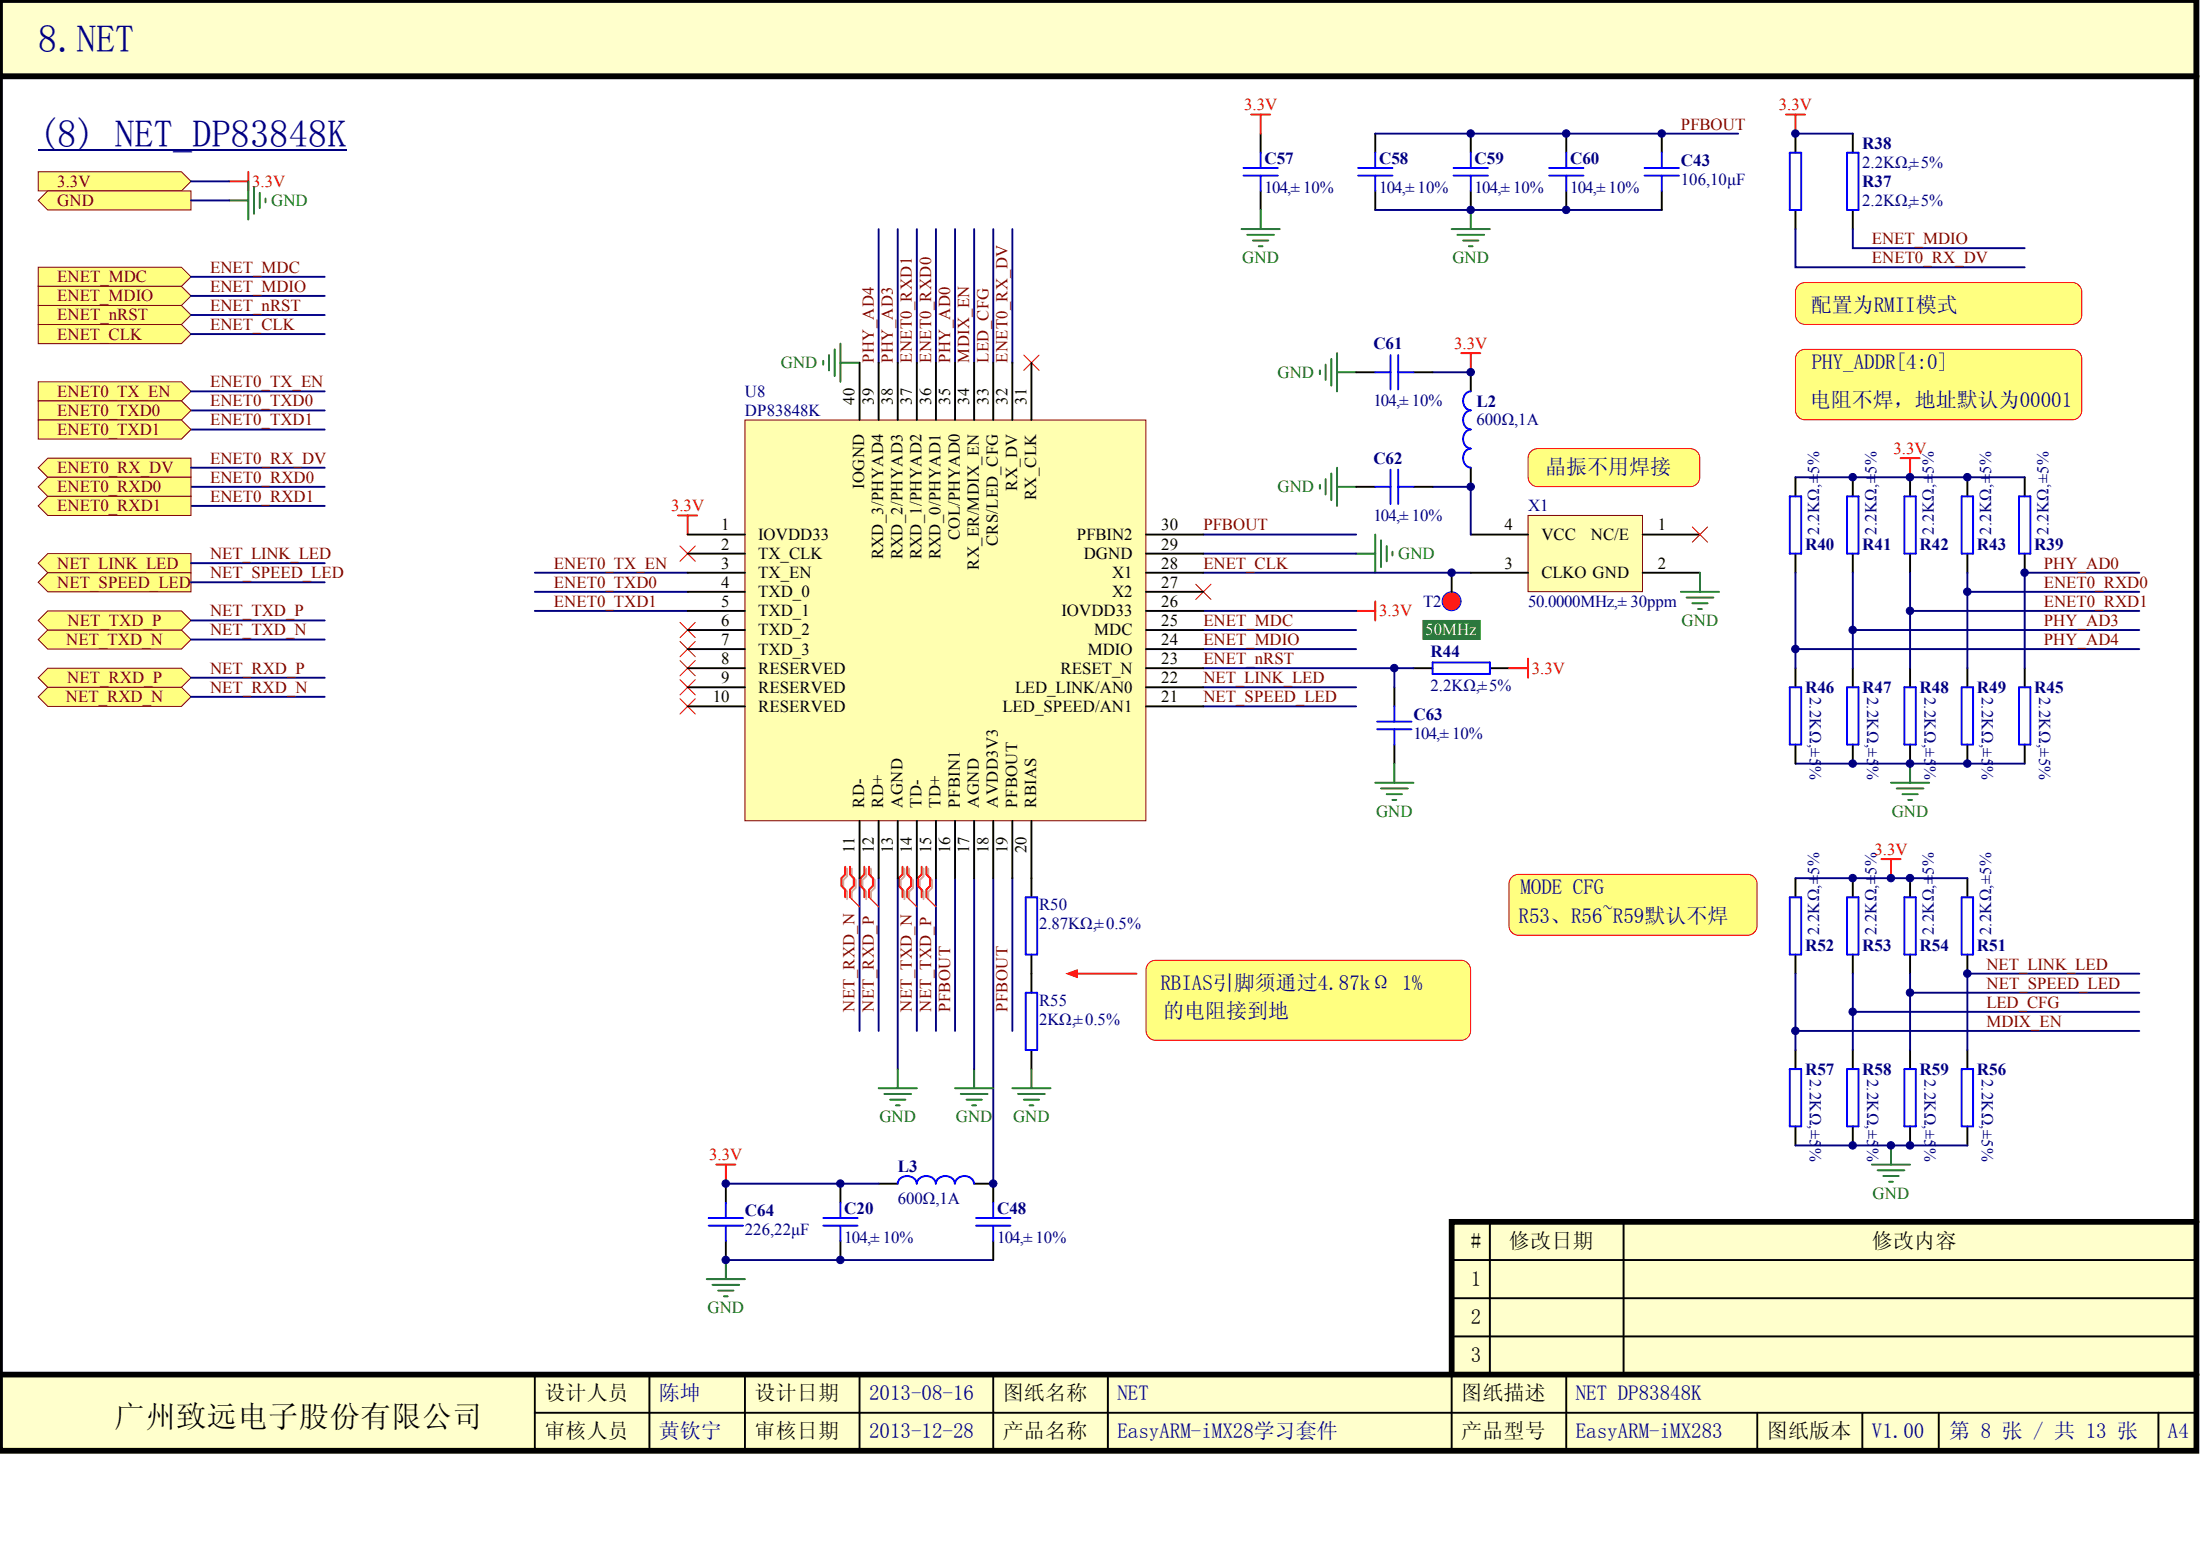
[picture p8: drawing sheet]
<svg xmlns="http://www.w3.org/2000/svg" width="840mm" height="594mm" viewBox="0 0 840 594" stroke-linecap="round" stroke-linejoin="round" font-family="sans-serif">
<path d="M0 0h838.2v553.5h-838.2z" fill="#fff" stroke="#fff" stroke-width=".38"/>
<path d="M554 466.2h284.2v58.2h-284.2z" fill="#ffc" stroke="#000" stroke-width=".73"/>
<path d="M0 0h838.2v29.1h-838.2z" fill="#ffc" stroke="#a0a0a0" stroke-width="2.2"/>
<path d="M0 29.1h838.3" fill="none" stroke="#000" stroke-width="2.2"/>
<path d="M0 524.5h838.2v29h-838.2z" fill="#ffc" stroke="#000" stroke-width=".73"/>
<g fill="none" stroke="#000" stroke-width=".73">
<path d="M539.4 255h7.3M568.6 255h7.3M532.1 262.2v7.3M532.1 284.1v7.3M568.6 466.2v58.3M619.6 466.2v58.3M554 480.8h284.3M554 495.3h284.3M554 509.9h284.3M204.1 524.5v29.1M204.1 539h634.2M247.8 524.5v29.1"/>
<path d="M284.3 524.5v29.1M328 524.5v29.1M379.1 524.5v29.1M422.8 524.5v29.1M554 524.5v29.1M597.8 524.5v29.1M670.6 539v14.6M710.7 539v14.6M739.9 539v14.6M823.7 539v14.6"/>
</g>
<path d="M0 0h838.2v553.5h-838.2zM838.3 466.2h-284.3v58.3M0 524.5h838.3" fill="none" stroke="#000" stroke-width="2.2"/>
<path d="M681.6 43.7h7.3M685.2 43.7v7.3M575.9 255h7.3M583.2 251.3v7.3" fill="none" stroke="#f00" stroke-width=".73"/>
<path d="M546.7 252.8h21.9v4.3h-21.9zM525.6 275.3h13.1M525.6 278.3h13.1M532.1 269.5v5.8M532.1 278.3v5.8" fill="none" stroke="#00f" stroke-width=".73"/>
<path d="M524.9 298.7h14.5M532.1 291.4v7.3M527 300.8h10.2M529.2 303h5.9M531.4 305.2h1.5" fill="none" stroke="#008000" stroke-width=".73"/>
<g fill="#ffff80" stroke="#800000" stroke-width=".38">
<path d="M14.6 102h54.7l3.6 3.6-3.6 3.7h-54.7z" fill-rule="evenodd"/>
<path d="M14.6 109.3h54.7l3.6 3.6-3.6 3.6h-54.7z" fill-rule="evenodd"/>
<path d="M14.6 178.5l3.6-3.7h54.7v7.3h-54.7z" fill-rule="evenodd"/>
<path d="M14.6 145.7h54.7l3.6 3.6-3.6 3.7h-54.7z" fill-rule="evenodd"/>
<path d="M14.6 65.6h54.7l3.6 3.6-3.6 3.6h-54.7z" fill-rule="evenodd"/>
</g>
<path d="M87.5 69.2h7.3M94.8 65.6v7.2" fill="none" stroke="#f00" stroke-width=".73"/>
<path d="M72.9 69.2h14.6" fill="none" stroke="#000080" stroke-width=".73"/>
<path d="M14.6 76.5l3.6-3.7h54.7v7.3h-54.7z" fill-rule="evenodd" fill="#ffff80" stroke="#800000" stroke-width=".38"/>
<path d="M87.5 76.5h7.3M94.8 69.2v14.6M97 71.4v10.2M99.1 73.6v5.8M101.3 75.8v1.4M386.4 415.2h14.5M388.5 417.4h10.2M390.7 419.6h5.9M393.6 407.9v7.3M392.9 421.8h1.5" fill="none" stroke="#008000" stroke-width=".73"/>
<path d="M72.9 76.5h14.6M72.9 105.6h51M72.9 112.9h51M72.9 149.3h51M72.9 156.6h51M72.9 178.5h51M72.9 163.9h51M72.9 185.7h51M72.9 193h51" fill="none" stroke="#000080" stroke-width=".73"/>
<path d="M393.6 335.1v7.3M393.6 364.2v14.6M393.6 400.6v7.3" fill="none" stroke="#000" stroke-width=".73"/>
<path d="M391.5 342.4h4.3v21.8h-4.3zM391.5 378.8h4.3v21.8h-4.3z" fill="none" stroke="#00f" stroke-width=".73"/>
<path d="M438.4 367.5l1.2-.8 1.4-.3h116.6a3.6 3.6 0 0 1 3.6 3.6v23.3a3.6 3.6 0 0 1-3.6 3.6h-116.6a3.6 3.6 0 0 1-3.6-3.6v-23.3l.3-1.4z" fill="#ffff80" stroke="#f00" stroke-width=".38"/>
<g fill="#ffff80" stroke="#800000" stroke-width=".38">
<path d="M14.6 265.9l3.6-3.7h51.1l3.6 3.7-3.6 3.6h-51.1z" fill-rule="evenodd"/>
<path d="M14.6 258.6l3.6-3.6h51.1l3.6 3.6-3.6 3.6h-51.1z" fill-rule="evenodd"/>
<path d="M14.6 244l3.6-3.6h51.1l3.6 3.6-3.6 3.7h-51.1z" fill-rule="evenodd"/>
<path d="M14.6 236.7l3.6-3.6h51.1l3.6 3.6-3.6 3.7h-51.1z" fill-rule="evenodd"/>
</g>
<path d="M72.9 236.7h51M72.9 244h51M72.9 258.6h51M72.9 265.9h51" fill="none" stroke="#000080" stroke-width=".73"/>
<g fill="#ffff80" stroke="#800000" stroke-width=".38">
<path d="M14.6 214.9l3.6-3.7h54.7v7.3h-54.7z" fill-rule="evenodd"/>
<path d="M14.6 222.2l3.6-3.7h54.7v7.3h-54.7z" fill-rule="evenodd"/>
</g>
<path d="M524.9 51h138.5M685.2 51h21.9M524.9 80.1h109.3M707.1 87.4v7.3h65.6M72.9 214.9h51M72.9 222.2h51" fill="none" stroke="#000080" stroke-width=".73"/>
<path d="M481.1 51v7.3M524.9 51v7.3M561.3 51v7.3M597.8 51v7.3M707.1 51v7.3M481.1 72.8v7.3M524.9 72.8v7.3M561.3 72.8v7.3M597.8 72.8v7.3M707.1 80.1v7.3" fill="none" stroke="#000" stroke-width=".73"/>
<g fill="none" stroke="#00f" stroke-width=".73">
<path d="M481.1 58.3v5.8M524.9 58.3v5.8M561.3 58.3v5.8M597.8 58.3v5.8M704.9 58.3h4.4v21.8h-4.4zM474.6 67h13.1M474.6 64.1h13.1M481.1 67v5.8M518.3 67h13.1M518.3 64.1h13.1M524.9 67v5.8M554.7 67h13.2"/>
<path d="M554.7 64.1h13.2M561.3 67v5.8M591.2 67h13.1M591.2 64.1h13.1M597.8 67v5.8"/>
</g>
<path d="M477.5 43.7h7.3M481.1 43.7v7.3" fill="none" stroke="#f00" stroke-width=".73"/>
<path d="M473.8 87.4h14.6M476 89.6h10.2M478.2 91.8h5.8M480.4 94h1.4M481.1 80.1v7.3M554 87.4h14.6M556.2 89.6h10.2M558.4 91.8h5.8M560.6 94h1.4M561.3 80.1v7.3" fill="none" stroke="#008000" stroke-width=".73"/>
<path d="M14.6 56.9h117.7v.8h-117.7z" fill="#000080"/>
<g fill="none" stroke="#000080" stroke-width=".73">
<path d="M335.3 87.4v51M342.6 87.4v51M349.9 87.4v51M357.2 87.4v51M364.5 87.4v51M371.8 87.4v51M379.1 87.4v51M386.4 87.4v51M685.2 182.1h87.5M204.1 218.5h58.3M459.2 204h58.4M459.2 211.2h58.4"/>
<path d="M729 218.5v36.5M750.8 218.5v36.5M816.4 218.5h-43.7v36.5M204.1 225.8h58.3M204.1 233.1h58.3M459.2 233.1h58.4M729 233.1h87.4M750.8 225.8h65.6M459.2 240.4h58.4M459.2 247.7h58.4M532.1 255h7.3M459.2 262.2h58.4"/>
<path d="M459.2 269.5h58.4M685.2 291.4h87.5M328 335.1v58.3M335.3 335.1v58.3M342.6 335.1v72.8M349.9 335.1v58.3M357.2 335.1v58.3M364.5 335.1v58.3M371.8 335.1v72.8M379.1 335.1v116.5M386.4 335.1v58.3M685.2 335.1h65.6"/>
<path d="M685.2 371.5v29.1M707.1 371.5v29.1M729 371.5v29.1M729 378.8h87.4M816.4 371.5h-65.6v29.1M685.2 393.4h131.2M707.1 386.1h109.3M685.2 437.1h65.6"/>
</g>
<path d="M259.5 252l5.8 5.9M259.5 259.3l5.8 5.8M265.3 252l-5.8 5.9M265.3 259.3l-5.8 5.8M259.5 266.6l5.8 5.8M265.3 266.6l-5.8 5.8M324.4 342.4l3.6 3.6M331.7 342.4l3.6 3.6M346.3 342.4l3.6 3.6M353.5 342.4l3.7 3.6" fill="none" stroke="#f00" stroke-width=".38"/>
<g fill="none" stroke="#f00" stroke-width=".73">
<path d="M725.3 174.8h7.3M729 174.8v7.3M258.8 196.7h7.3M262.4 196.7v7.3M517.6 233.1h7.3M524.9 229.5v7.2M322.6 330.7v2.9l-1.5 1.5v2.9l1.5 1.5v2.9M324.4 330.7v2.9l1.4 1.5v2.9l-1.4 1.5v2.9M329.9 330.7v2.9l-1.5 1.5v2.9l1.5 1.5v2.9M331.7 330.7v2.9l1.4 1.5v2.9l-1.4 1.5v2.9M344.4 330.7v2.9l-1.4 1.5v2.9l1.4 1.5v2.9M346.3 330.7v2.9l1.4 1.5v2.9l-1.4 1.5v2.9"/>
<path d="M351.7 330.7v2.9l-1.4 1.5v2.9l1.4 1.5v2.9M353.5 330.7v2.9l1.5 1.5v2.9l-1.5 1.5v2.9M718 327.8h7.3M721.7 327.8v7.3"/>
</g>
<g fill="none" stroke="#008000" stroke-width=".73">
<path d="M314.2 137.7v1.4M316.4 135.5v5.8M318.6 133.3v10.2M320.7 131.1v14.6M320.7 138.4h7.3M517.6 211.2h7.3M524.9 204v14.5M527 206.1v10.2M529.2 208.3v5.9M531.4 210.5v1.5M721.7 298.7h14.6M729 291.4v7.3"/>
<path d="M723.9 300.8h10.2M726.1 303h5.8M728.2 305.2h1.5M335.3 415.2h14.6M337.5 417.4h10.2M339.7 419.6h5.8M342.6 407.9v7.3M364.5 415.2h14.6M366.7 417.4h10.2M368.9 419.6h5.8M371.8 407.9v7.3M341.9 421.8h1.4"/>
<path d="M371 421.8h1.5M721.7 437.1v7.2M714.4 444.3h14.6M716.6 446.5h10.2M718.8 448.7h5.8M720.9 450.9h1.5"/>
</g>
<path d="M323.3 331.4v3l-1.5 1.4v2.9l1.5 1.5v2.9M325.1 331.4v3l1.5 1.4v2.9l-1.5 1.5v2.9M330.6 331.4v3l-1.5 1.4v2.9l1.5 1.5v2.9M332.4 331.4v3l1.5 1.4v2.9l-1.5 1.5v2.9M345.2 331.4v3l-1.5 1.4v2.9l1.5 1.5v2.9M347 331.4v3l1.4 1.4v2.9l-1.4 1.5v2.9M352.5 331.4v3l-1.5 1.4v2.9l1.5 1.5v2.9M354.3 331.4v3l1.4 1.4v2.9l-1.4 1.5v2.9" fill="none" stroke="#d0a3a3" stroke-width=".73"/>
<path d="M325.1 343.1l2.9 2.9M332.4 343.1l2.9 2.9M347 343.1l2.9 2.9M354.3 343.1l2.9 2.9" fill="none" stroke="#d0a3a3" stroke-width=".38"/>
<g fill="none" stroke="#000" stroke-width=".73">
<path d="M685.2 182.1v7.3M707.1 182.1v7.3M729 182.1v7.3M750.8 182.1v7.3M772.7 182.1v7.3M685.2 211.2v7.3M707.1 211.2v7.3M729 211.2v7.3M750.8 211.2v7.3M772.7 211.2v7.3M685.2 255v7.2M707.1 255v7.2"/>
<path d="M729 255v7.2M750.8 255v7.2M772.7 255v7.2M685.2 284.1v7.3M707.1 284.1v7.3M729 284.1v7.3M750.8 284.1v7.3M772.7 284.1v7.3M685.2 335.1v7.3M707.1 335.1v7.3M729 335.1v7.3M750.8 335.1v7.3"/>
<path d="M685.2 364.2v7.3M707.1 364.2v7.3M729 364.2v7.3M750.8 364.2v7.3M685.2 400.6v7.3M707.1 400.6v7.3M729 400.6v7.3M750.8 400.6v7.3M685.2 429.8v7.3M707.1 429.8v7.3M729 429.8v7.3M750.8 429.8v7.3"/>
</g>
<g fill="none" stroke="#00f" stroke-width=".73">
<path d="M683 189.4h4.4v21.8h-4.4zM704.9 189.4h4.4v21.8h-4.4zM726.8 189.4h4.4v21.8h-4.4zM748.6 189.4h4.4v21.8h-4.4zM770.5 189.4h4.4v21.8h-4.4zM683 262.2h4.4v21.9h-4.4zM704.9 262.2h4.4v21.9h-4.4zM726.8 262.2h4.4v21.9h-4.4zM748.6 262.2h4.4v21.9h-4.4zM770.5 262.2h4.4v21.9h-4.4zM683 342.4h4.4v21.8h-4.4zM704.9 342.4h4.4v21.8h-4.4z"/>
<path d="M726.8 342.4h4.4v21.8h-4.4zM748.6 342.4h4.4v21.8h-4.4zM683 407.9h4.4v21.9h-4.4zM704.9 407.9h4.4v21.9h-4.4zM726.8 407.9h4.4v21.9h-4.4zM748.6 407.9h4.4v21.9h-4.4z"/>
</g>
<g fill="#ffff80" stroke="#f00" stroke-width=".38">
<path d="M686.3 134.4l1.2-.8 1.4-.3h102a3.6 3.6 0 0 1 3.6 3.6v19.6a3.6 3.6 0 0 1-3.6 3.7h-102a3.6 3.6 0 0 1-3.7-3.7v-19.6l.3-1.4z"/>
<path d="M577 334.7l1.1-.8 1.4-.3h87.4a3.6 3.6 0 0 1 3.7 3.7v15.9a3.6 3.6 0 0 1-3.7 3.7h-87.4a3.6 3.6 0 0 1-3.6-3.7v-15.9l.3-1.5z"/>
</g>
<path d="M685.2 87.4v14.6h87.5M459.2 218.5h102.1" fill="none" stroke="#000080" stroke-width=".73"/>
<path d="M685.2 51v7.3M685.2 80.1v7.3" fill="none" stroke="#000" stroke-width=".73"/>
<path d="M683 58.3h4.4v21.8h-4.4z" fill="none" stroke="#00f" stroke-width=".73"/>
<path d="M390.7 135.5l5.9 5.8M396.6 135.5l-5.9 5.8M259.5 208.3l5.8 5.9M265.3 208.3l-5.8 5.9M259.5 237.5l5.8 5.8M265.3 237.5l-5.8 5.8M456.3 222.9l5.9 5.8M462.2 222.9l-5.9 5.8M259.5 244.8l5.8 5.8M265.3 244.8l-5.8 5.8" fill="none" stroke="#f00" stroke-width=".38"/>
<path d="M14.6 116.5h54.7l3.6 3.7-3.6 3.6h-54.7z" fill-rule="evenodd" fill="#ffff80" stroke="#800000" stroke-width=".38"/>
<path d="M72.9 120.2h51" fill="none" stroke="#000080" stroke-width=".73"/>
<path d="M14.6 123.8h54.7l3.6 3.7-3.6 3.6h-54.7z" fill-rule="evenodd" fill="#ffff80" stroke="#800000" stroke-width=".38"/>
<path d="M72.9 127.5h51M277 451.6h58.3M277 480.8h102.1" fill="none" stroke="#000080" stroke-width=".73"/>
<path d="M273.4 444.3h7.3M277 444.3v7.3" fill="none" stroke="#f00" stroke-width=".73"/>
<path d="M269.7 488.1h14.6M271.9 490.2h10.2M274.1 492.4h5.8M276.3 494.6h1.4M277 480.8v7.3" fill="none" stroke="#008000" stroke-width=".73"/>
<path d="M277 451.6v7.3M335.3 451.6h7.3M371.8 451.6h7.3M277 473.5v7.3" fill="none" stroke="#000" stroke-width=".73"/>
<path d="M277 458.9v5.8M357.1 451.6a3.7 3.7 0 0 0-3.6-2.9 3.7 3.7 0 0 0-3.6 2.9 3.7 3.7 0 0 0-3.6-2.9 3.7 3.7 0 0 0-3.7 2.9M364.4 451.6a3.7 3.7 0 0 0-3.6-2.9 3.7 3.7 0 0 0-3.6 2.9M371.7 451.6a3.7 3.7 0 0 0-3.6-2.9 3.7 3.7 0 0 0-3.6 2.9M270.4 467.7h13.2M270.4 464.7h13.2M277 467.7v5.8" fill="none" stroke="#00f" stroke-width=".73"/>
<path d="M583.2 196.7h43.6v29h-43.6z" fill="#ffffb0" stroke="#800000" stroke-width=".38"/>
<path d="M561.3 142v7.3M561.3 178.5v7.2M561.3 204h21.9M561.3 218.5h21.9M626.9 204h21.9M626.9 218.5h21.9" fill="none" stroke="#000" stroke-width=".73"/>
<g fill="none" stroke="#008000" stroke-width=".73">
<path d="M505.9 139.1v5.9M508.1 136.9v10.2M510.3 134.8v14.5M503.7 141.3v1.5M510.3 142h7.3M510.3 178.5v14.5M503.7 185v1.5M505.9 182.8v5.9M508.1 180.6v10.2M510.3 185.7h7.3M648.8 218.5v7.3M641.5 225.8h14.6"/>
<path d="M643.7 228h10.2M645.9 230.2h5.8M648.1 232.4h1.4"/>
</g>
<path d="M645.9 201l5.8 5.9M651.7 201l-5.8 5.9" fill="none" stroke="#f00" stroke-width=".38"/>
<path d="M557.7 134.8h7.2M561.3 134.8v7.2" fill="none" stroke="#f00" stroke-width=".73"/>
<path d="M561.3 149.3a3.7 3.7 0 0 0-2.9 3.6 3.7 3.7 0 0 0 2.9 3.6 3.7 3.7 0 0 0-2.9 3.7 3.7 3.7 0 0 0 2.9 3.6M561.3 163.9a3.7 3.7 0 0 0-2.9 3.6 3.7 3.7 0 0 0 2.9 3.6M561.3 171.2a3.7 3.7 0 0 0-2.9 3.6 3.7 3.7 0 0 0 2.9 3.6" fill="none" stroke="#00f" stroke-width=".73"/>
<path d="M546.7 142h14.6M546.7 185.7h14.6v18.3" fill="none" stroke="#000080" stroke-width=".73"/>
<path d="M686.3 108.9l1.2-.8 1.4-.3h102a3.6 3.6 0 0 1 3.6 3.6v8.7a3.6 3.6 0 0 1-3.6 3.7h-102a3.6 3.6 0 0 1-3.7-3.7v-8.7l.3-1.4z" fill="#ffff80" stroke="#f00" stroke-width=".38"/>
<g fill="#ffff80" stroke="#800000" stroke-width=".38">
<path d="M14.6 153h54.7l3.6 3.6-3.6 3.7h-54.7z" fill-rule="evenodd"/>
<path d="M14.6 160.3h54.7l3.6 3.6-3.6 3.6h-54.7z" fill-rule="evenodd"/>
<path d="M14.6 185.7l3.6-3.6h54.7v7.3h-54.7z" fill-rule="evenodd"/>
<path d="M14.6 193l3.6-3.6h54.7v7.3h-54.7z" fill-rule="evenodd"/>
</g>
<path d="M685.2 218.5v36.5M707.1 218.5v36.5M459.2 255h72.9v7.2M685.2 247.7h131.2M707.1 240.4h109.3" fill="none" stroke="#000080" stroke-width=".73"/>
<path d="M517.6 142h7.3M539.4 142h7.3M517.6 185.7h7.3M539.4 185.7h7.3M320.7 451.6v7.3M379.1 451.6v7.3M320.7 473.5v7.3M379.1 473.5v7.3" fill="none" stroke="#000" stroke-width=".73"/>
<g fill="none" stroke="#00f" stroke-width=".73">
<path d="M530.7 135.5v13.1M533.6 135.5v13.1M524.9 142h5.8M533.6 142h5.8M530.7 179.2v13.1M533.6 179.2v13.1M524.9 185.7h5.8M533.6 185.7h5.8M320.7 458.9v5.8M379.1 458.9v5.8M314.2 467.7h13.1M314.2 464.7h13.1"/>
<path d="M320.7 467.7v5.8M372.5 467.7h13.1M372.5 464.7h13.1M379.1 467.7v5.8"/>
</g>
<path d="M284.3 160.3h153v152.9h-153z" fill="#ffffb0" stroke="#800000" stroke-width=".38"/>
<g fill="none" stroke="#000" stroke-width=".73">
<path d="M634.2 51v7.3M634.2 72.8v7.3M328 138.4v21.9M335.3 138.4v21.9M342.6 138.4v21.9M349.9 138.4v21.9M357.2 138.4v21.9M364.5 138.4v21.9M371.8 138.4v21.9M379.1 138.4v21.9M386.4 138.4v21.9M393.6 138.4v21.9"/>
<path d="M262.4 204h21.9M262.4 211.2h21.9M262.4 218.5h21.9M437.4 204h21.8M437.4 211.2h21.8M437.4 218.5h21.8M262.4 225.8h21.9M262.4 233.1h21.9M437.4 225.8h21.8M437.4 233.1h21.8M262.4 240.4h21.9M262.4 247.7h21.9"/>
<path d="M262.4 255h21.9M437.4 240.4h21.8M437.4 247.7h21.8M437.4 255h21.8M262.4 262.2h21.9M262.4 269.5h21.9M437.4 262.2h21.8M437.4 269.5h21.8M328 313.2v21.9M335.3 313.2v21.9M342.6 313.2v21.9M349.9 313.2v21.9"/>
<path d="M357.2 313.2v21.9M364.5 313.2v21.9M371.8 313.2v21.9M379.1 313.2v21.9M386.4 313.2v21.9M393.6 313.2v21.9"/>
</g>
<path d="M408.2 371.5h25.5" fill="none" stroke="#f00" stroke-width=".73"/>
<path d="M407.1 371.5l4-1.5v3z" fill="#f00" stroke="#f00" stroke-width=".38"/>
<path d="M634.2 58.3v5.8M627.6 67h13.2M627.6 64.1h13.2M634.2 67v5.8" fill="none" stroke="#00f" stroke-width=".73"/>
<circle cx="554" cy="229.4" r="3.6" fill="#ee0e22" stroke="#00f" stroke-width=".38"/>
<path d="M554 218.5v7.3" fill="none" stroke="#000" stroke-width=".73"/>
<path d="M543.1 236.7h21.8v7.3h-21.8z" fill="#008000" stroke="#008000" stroke-width=".38"/>
<path d="M584.2 172.2l1.2-.7 1.4-.3h58.3a3.6 3.6 0 0 1 3.6 3.6v7.2a3.6 3.6 0 0 1-3.6 3.7h-58.3a3.6 3.6 0 0 1-3.6-3.7v-7.9z" fill="#ffff80" stroke="#f00" stroke-width=".38"/>
<g fill="#000080" stroke="#000080" stroke-width=".38">
<circle cx="277" cy="480.7" r="1.42"/>
<circle cx="277" cy="451.6" r="1.42"/>
<circle cx="320.7" cy="480.7" r="1.42"/>
<circle cx="320.7" cy="451.6" r="1.42"/>
<circle cx="379" cy="451.6" r="1.42"/>
<circle cx="532.1" cy="254.9" r="1.42"/>
<circle cx="554" cy="218.5" r="1.42"/>
<circle cx="561.3" cy="185.7" r="1.42"/>
<circle cx="561.3" cy="142" r="1.42"/>
<circle cx="561.3" cy="80.1" r="1.42"/>
<circle cx="561.3" cy="50.9" r="1.42"/>
<circle cx="597.7" cy="80.1" r="1.42"/>
<circle cx="597.7" cy="50.9" r="1.42"/>
<circle cx="634.2" cy="50.9" r="1.42"/>
<circle cx="685.2" cy="393.3" r="1.42"/>
<circle cx="685.2" cy="247.6" r="1.42"/>
<circle cx="685.2" cy="50.9" r="1.42"/>
<circle cx="707.1" cy="437" r="1.42"/>
<circle cx="707.1" cy="386" r="1.42"/>
<circle cx="707.1" cy="335" r="1.42"/>
<circle cx="707.1" cy="291.3" r="1.42"/>
<circle cx="707.1" cy="240.3" r="1.42"/>
<circle cx="707.1" cy="182.1" r="1.42"/>
<circle cx="721.6" cy="437" r="1.42"/>
<circle cx="721.6" cy="335" r="1.42"/>
<circle cx="728.9" cy="437" r="1.42"/>
<circle cx="728.9" cy="378.8" r="1.42"/>
<circle cx="728.9" cy="335" r="1.42"/>
<circle cx="728.9" cy="291.3" r="1.42"/>
<circle cx="728.9" cy="233.1" r="1.42"/>
<circle cx="728.9" cy="182.1" r="1.42"/>
<circle cx="750.8" cy="371.5" r="1.42"/>
<circle cx="750.8" cy="291.3" r="1.42"/>
<circle cx="750.8" cy="225.8" r="1.42"/>
<circle cx="750.8" cy="182.1" r="1.42"/>
<circle cx="772.7" cy="218.5" r="1.42"/>
</g>
<g font-size="14.6" fill="#000080">
<text x="14.6" y="19.8">8.NET</text>
<text x="14.6" y="56.2">(8) NET_DP83848K</text>
</g>
<text font-size="11.6" x="43.7" y="544.6">广州致远电子股份有限公司</text>
<g font-size="8" fill="#000080">
<text x="691.1" y="119.1">配置为RMII模式</text>
<text x="691.4" y="140.9">PHY_ADDR[4:0]</text>
<text x="690.7" y="155.5">电阻不焊，地址默认为00001</text>
<text x="589.7" y="181">晶振不用焊接</text>
<text x="580.3" y="341.2">MODE CFG</text>
<text x="579.5" y="352.2">R53、R56~R59默认不焊</text>
<text x="442.8" y="377.7">RBIAS引脚须通过4.87kΩ 1%</text>
<text x="443.9" y="388.6">的电阻接到地</text>
<text x="251.5" y="534.3">陈坤</text>
<text x="331.7" y="534.3">2013-08-16</text>
<text x="426.4" y="534.3">NET</text>
<text x="601.4" y="534.3">NET DP83848K</text>
<text x="251.5" y="548.8">黄钦宁</text>
<text x="331.7" y="548.8">2013-12-28</text>
<text x="426.4" y="548.8">EasyARM-iMX28学习套件</text>
<text x="601.4" y="548.8">EasyARM-iMX283</text>
<text x="714.4" y="548.8">V1.00</text>
<text x="743.9" y="548.8">第 8 张 / 共 13 张</text>
<text x="827.4" y="548.8">A4</text>
</g>
<g font-size="8">
<text x="561.3" y="476">#</text>
<text x="575.9" y="476">修改日期</text>
<text x="714.4" y="476">修改内容</text>
<text x="561.3" y="490.6">1</text>
<text x="561.3" y="505.1">2</text>
<text x="561.3" y="519.7">3</text>
<text x="207.8" y="534.3">设计人员</text>
<text x="287.9" y="534.3">设计日期</text>
<text x="382.7" y="534.3">图纸名称</text>
<text x="557.7" y="534.3">图纸描述</text>
<text x="207.8" y="548.8">审核人员</text>
<text x="287.9" y="548.8">审核日期</text>
<text x="382.7" y="548.8">产品名称</text>
<text x="557.7" y="548.8">产品型号</text>
<text x="674.3" y="548.8">图纸版本</text>
</g>
<g font-size="6.5" fill="#000080">
<text x="710.7" y="56.8">R38</text>
<text x="482.6" y="62.6">C57</text>
<text x="526.3" y="62.6">C58</text>
<text x="562.8" y="62.6">C59</text>
<text x="599.2" y="62.6">C60</text>
<text x="641.5" y="63.3">C43</text>
<text x="710.7" y="71.3">R37</text>
<text x="524.1" y="133.2">C61</text>
<text x="563.5" y="155.1">L2</text>
<text x="524.1" y="177">C62</text>
<text x="688.9" y="209.7">R40</text>
<text x="710.7" y="209.7">R41</text>
<text x="732.6" y="209.7">R42</text>
<text x="754.5" y="209.7">R43</text>
<text x="776.3" y="209.7">R39</text>
<text x="546" y="250.5">R44</text>
<text x="688.9" y="264.4">R46</text>
<text x="710.7" y="264.4">R47</text>
<text x="732.6" y="264.4">R48</text>
<text x="754.5" y="264.4">R49</text>
<text x="776.3" y="264.4">R45</text>
<text x="539.4" y="274.6">C63</text>
<text x="688.9" y="362.7">R52</text>
<text x="710.7" y="362.7">R53</text>
<text x="732.6" y="362.7">R54</text>
<text x="754.5" y="362.7">R51</text>
<text x="688.9" y="410.1">R57</text>
<text x="710.7" y="410.1">R58</text>
<text x="732.6" y="410.1">R59</text>
<text x="754.5" y="410.1">R56</text>
<text x="342.6" y="447.2">L3</text>
<text x="284.3" y="464">C64</text>
<text x="322.2" y="463.2">C20</text>
<text x="380.5" y="463.2">C48</text>
</g>
<g font-size="6.4" fill="#f00">
<text x="474.8" y="42.1">3.3V</text>
<text x="678.9" y="42.1">3.3V</text>
<text x="96.2" y="71.3">3.3V</text>
<text x="555" y="133.2">3.3V</text>
<text x="722.6" y="173.2">3.3V</text>
<text x="256.1" y="195.1">3.3V</text>
<text x="526.3" y="235.2">3.3V</text>
<text x="584.6" y="257">3.3V</text>
<text x="715.3" y="326.2">3.3V</text>
<text x="270.7" y="442.8">3.3V</text>
</g>
<g font-size="6.4" fill="#800000">
<text x="641.5" y="49.4">PFBOUT</text>
<text x="21.9" y="71.3">3.3V</text>
<text x="21.9" y="78.5">GND</text>
<text x="714.4" y="93.1">ENET_MDIO</text>
<text x="714.4" y="100.4">ENET0_RX_DV</text>
<text x="21.9" y="107.7">ENET_MDC</text>
<text x="80.2" y="104">ENET_MDC</text>
<text x="80.2" y="111.3">ENET_MDIO</text>
<text x="21.9" y="115">ENET_MDIO</text>
<text x="80.2" y="118.6">ENET_nRST</text>
<text x="21.9" y="122.3">ENET_nRST</text>
<text x="80.2" y="125.9">ENET_CLK</text>
<text x="21.9" y="129.5">ENET_CLK</text>
<text x="80.2" y="147.8">ENET0_TX_EN</text>
<text x="21.9" y="151.4">ENET0_TX_EN</text>
<text x="80.2" y="155">ENET0_TXD0</text>
<text x="21.9" y="158.7">ENET0_TXD0</text>
<text x="21.9" y="166">ENET0_TXD1</text>
<text x="80.2" y="162.3">ENET0_TXD1</text>
<text x="80.2" y="176.9">ENET0_RX_DV</text>
<text x="21.9" y="180.5">ENET0_RX_DV</text>
<text x="80.2" y="184.2">ENET0_RXD0</text>
<text x="21.9" y="187.8">ENET0_RXD0</text>
<text x="80.2" y="191.5">ENET0_RXD1</text>
<text x="21.9" y="195.1">ENET0_RXD1</text>
<text x="459.2" y="202.4">PFBOUT</text>
<text x="80.2" y="213.3">NET_LINK_LED</text>
<text x="21.9" y="217">NET_LINK_LED</text>
<text x="80.2" y="220.6">NET_SPEED_LED</text>
<text x="211.4" y="217">ENET0_TX_EN</text>
<text x="459.2" y="217">ENET_CLK</text>
<text x="780" y="217">PHY_AD0</text>
<text x="21.9" y="224.2">NET_SPEED_LED</text>
<text x="211.4" y="224.2">ENET0_TXD0</text>
<text x="780" y="224.2">ENET0_RXD0</text>
<text x="211.4" y="231.5">ENET0_TXD1</text>
<text x="780" y="231.5">ENET0_RXD1</text>
<text x="25.8" y="238.8">NET_TXD_P</text>
<text x="80.2" y="235.2">NET_TXD_P</text>
<text x="459.2" y="238.8">ENET_MDC</text>
<text x="780" y="238.8">PHY_AD3</text>
<text x="80.2" y="242.5">NET_TXD_N</text>
<text x="25.3" y="246.1">NET_TXD_N</text>
<text x="459.2" y="246.1">ENET_MDIO</text>
<text x="780" y="246.1">PHY_AD4</text>
<text x="80.2" y="257">NET_RXD_P</text>
<text x="459.2" y="253.4">ENET_nRST</text>
<text x="25.7" y="260.7">NET_RXD_P</text>
<text x="459.2" y="260.7">NET_LINK_LED</text>
<text x="25.1" y="267.9">NET_RXD_N</text>
<text x="80.2" y="264.3">NET_RXD_N</text>
<text x="459.2" y="267.9">NET_SPEED_LED</text>
<text x="758.1" y="369.9">NET_LINK_LED</text>
<text x="758.1" y="377.2">NET_SPEED_LED</text>
<text x="758.1" y="384.5">LED_CFG</text>
<text x="758.1" y="391.8">MDIX_EN</text>
</g>
<g font-size="6.4" fill="#000080">
<text x="710.7" y="64">2.2KΩ,±5%</text>
<text x="641.5" y="70.5">106,10μF</text>
<text x="482.6" y="73.5">104,±10%</text>
<text x="526.3" y="73.5">104,±10%</text>
<text x="562.8" y="73.5">104,±10%</text>
<text x="599.2" y="73.5">104,±10%</text>
<text x="710.7" y="78.5">2.2KΩ,±5%</text>
<text x="284.3" y="151.4">U8</text>
<text x="524.1" y="155">104,±10%</text>
<text x="284.3" y="158.7">DP83848K</text>
<text x="563.5" y="162.3">600Ω,1A</text>
<text x="583.2" y="195.1">X1</text>
<text x="524.1" y="198.7">104,±10%</text>
<text x="543.1" y="231.5">T2</text>
<text x="583.2" y="231.5">50.0000MHz,±30ppm</text>
<text x="546" y="263.6">2.2KΩ,±5%</text>
<text x="539.4" y="281.8">104,±10%</text>
<text x="396.6" y="347.3">R50</text>
<text x="396.6" y="354.6">2.87KΩ,±0.5%</text>
<text x="396.6" y="383.8">R55</text>
<text x="396.6" y="391.1">2KΩ,±0.5%</text>
<text x="342.6" y="459.5">600Ω,1A</text>
<text x="284.3" y="471.2">226,22μF</text>
<text x="322.2" y="474.1">104,±10%</text>
<text x="380.5" y="474.1">104,±10%</text>
</g>
<g font-size="6.4" fill="#008000">
<text x="103.5" y="78.5">GND</text>
<text x="474.1" y="100.4">GND</text>
<text x="554.3" y="100.4">GND</text>
<text x="298" y="140.5">GND</text>
<text x="487.5" y="144.1">GND</text>
<text x="487.5" y="187.8">GND</text>
<text x="533.6" y="213.3">GND</text>
<text x="641.8" y="238.8">GND</text>
<text x="525.1" y="311.7">GND</text>
<text x="722" y="311.7">GND</text>
<text x="335.6" y="428.2">GND</text>
<text x="364.8" y="428.2">GND</text>
<text x="386.6" y="428.2">GND</text>
<text x="714.7" y="457.3">GND</text>
<text x="270" y="501.1">GND</text>
</g>
<g font-size="6.4">
<text x="275.3" y="202.4">1</text>
<text x="443.2" y="202.4">30</text>
<text x="574.1" y="202.4">4</text>
<text x="632.7" y="202.4">1</text>
<text x="275.3" y="209.7">2</text>
<text x="289.4" y="206">IOVDD33</text>
<text x="411" y="206">PFBIN2</text>
<text x="443.2" y="209.7">29</text>
<text x="588.3" y="206">VCC</text>
<text x="607.2" y="206">NC/E</text>
<text x="289.4" y="213.3">TX_CLK</text>
<text x="413.6" y="213.3">DGND</text>
<text x="275.3" y="217">3</text>
<text x="289.4" y="220.6">TX_EN</text>
<text x="424.4" y="220.6">X1</text>
<text x="443.2" y="217">28</text>
<text x="574.1" y="217">3</text>
<text x="588.3" y="220.6">CLKO GND</text>
<text x="632.7" y="217">2</text>
<text x="275.3" y="224.2">4</text>
<text x="289.4" y="227.9">TXD_0</text>
<text x="424.4" y="227.9">X2</text>
<text x="443.2" y="224.2">27</text>
<text x="275.3" y="231.5">5</text>
<text x="443.2" y="231.5">26</text>
<text x="275.3" y="238.8">6</text>
<text x="289.4" y="235.2">TXD_1</text>
<text x="405.2" y="235.2">IOVDD33</text>
<text x="443.2" y="238.8">25</text>
<text x="289.4" y="242.5">TXD_2</text>
<text x="417.6" y="242.5">MDC</text>
<text x="275.3" y="246.1">7</text>
<text x="289.4" y="249.7">TXD_3</text>
<text x="415.2" y="249.7">MDIO</text>
<text x="443.2" y="246.1">24</text>
<text x="275.3" y="253.4">8</text>
<text x="289.4" y="257">RESERVED</text>
<text x="404.7" y="257">RESET_N</text>
<text x="443.2" y="253.4">23</text>
<text x="275.3" y="260.7">9</text>
<text x="443.2" y="260.7">22</text>
<text x="272.1" y="267.9">10</text>
<text x="289.4" y="264.3">RESERVED</text>
<text x="387.4" y="264.3">LED_LINK/AN0</text>
<text x="443.2" y="267.9">21</text>
<text x="289.4" y="271.6">RESERVED</text>
<text x="382.6" y="271.6">LED_SPEED/AN1</text>
</g>
<text font-size="6.4" fill="#fff" x="544" y="242.5">50MHz</text>
<g font-size="6.3" fill="#800000">
<text x="333.5" y="138.4" transform="rotate(-90 333.5 138.4)">PHY_AD4</text>
<text x="340.8" y="138.4" transform="rotate(-90 340.8 138.4)">PHY_AD3</text>
<text x="348" y="138.4" transform="rotate(-90 348 138.4)">ENET0_RXD1</text>
<text x="355.3" y="138.4" transform="rotate(-90 355.3 138.4)">ENET0_RXD0</text>
<text x="362.6" y="138.4" transform="rotate(-90 362.6 138.4)">PHY_AD0</text>
<text x="369.9" y="138.4" transform="rotate(-90 369.9 138.4)">MDIX_EN</text>
<text x="377.2" y="138.4" transform="rotate(-90 377.2 138.4)">LED_CFG</text>
<text x="384.5" y="138.4" transform="rotate(-90 384.5 138.4)">ENET0_RX_DV</text>
<text x="326.2" y="386.1" transform="rotate(-90 326.2 386.1)">NET_RXD_N</text>
<text x="333.5" y="386.1" transform="rotate(-90 333.5 386.1)">NET_RXD_P</text>
<text x="348" y="386.1" transform="rotate(-90 348 386.1)">NET_TXD_N</text>
<text x="355.3" y="386.1" transform="rotate(-90 355.3 386.1)">NET_TXD_P</text>
<text x="362.6" y="386.1" transform="rotate(-90 362.6 386.1)">PFBOUT</text>
<text x="384.5" y="386.1" transform="rotate(-90 384.5 386.1)">PFBOUT</text>
</g>
<g font-size="6.3">
<text x="326.2" y="154.4" transform="rotate(-90 326.2 154.4)">40</text>
<text x="333.5" y="154.4" transform="rotate(-90 333.5 154.4)">39</text>
<text x="340.8" y="154.4" transform="rotate(-90 340.8 154.4)">38</text>
<text x="348" y="154.4" transform="rotate(-90 348 154.4)">37</text>
<text x="355.3" y="154.4" transform="rotate(-90 355.3 154.4)">36</text>
<text x="362.6" y="154.4" transform="rotate(-90 362.6 154.4)">35</text>
<text x="369.9" y="154.4" transform="rotate(-90 369.9 154.4)">34</text>
<text x="377.2" y="154.4" transform="rotate(-90 377.2 154.4)">33</text>
<text x="384.5" y="154.4" transform="rotate(-90 384.5 154.4)">32</text>
<text x="391.8" y="154.4" transform="rotate(-90 391.8 154.4)">31</text>
<text x="329.8" y="186.5" transform="rotate(-90 329.8 186.5)">IOGND</text>
<text x="388.1" y="187.2" transform="rotate(-90 388.1 187.2)">RX_DV</text>
<text x="395.4" y="190.8" transform="rotate(-90 395.4 190.8)">RX_CLK</text>
<text x="366.3" y="206.1" transform="rotate(-90 366.3 206.1)">COL/PHYAD0</text>
<text x="380.8" y="208.3" transform="rotate(-90 380.8 208.3)">CRS/LED_CFG</text>
<text x="337.1" y="213.4" transform="rotate(-90 337.1 213.4)">RXD_3/PHYAD4</text>
<text x="344.4" y="213.4" transform="rotate(-90 344.4 213.4)">RXD_2/PHYAD3</text>
<text x="351.7" y="213.4" transform="rotate(-90 351.7 213.4)">RXD_1/PHYAD2</text>
<text x="359" y="213.4" transform="rotate(-90 359 213.4)">RXD_0/PHYAD1</text>
<text x="373.6" y="217.4" transform="rotate(-90 373.6 217.4)">RX_ER/MDIX_EN</text>
<text x="329.8" y="308.1" transform="rotate(-90 329.8 308.1)">RD-</text>
<text x="337.1" y="308.1" transform="rotate(-90 337.1 308.1)">RD+</text>
<text x="344.4" y="308.1" transform="rotate(-90 344.4 308.1)">AGND</text>
<text x="351.7" y="308.1" transform="rotate(-90 351.7 308.1)">TD-</text>
<text x="359" y="308.1" transform="rotate(-90 359 308.1)">TD+</text>
<text x="366.3" y="308.1" transform="rotate(-90 366.3 308.1)">PFBIN1</text>
<text x="373.6" y="308.1" transform="rotate(-90 373.6 308.1)">AGND</text>
<text x="380.8" y="308.1" transform="rotate(-90 380.8 308.1)">AVDD3V3</text>
<text x="388.1" y="308.1" transform="rotate(-90 388.1 308.1)">PFBOUT</text>
<text x="395.4" y="308.1" transform="rotate(-90 395.4 308.1)">RBIAS</text>
<text x="326.2" y="325.6" transform="rotate(-90 326.2 325.6)">11</text>
<text x="333.5" y="325.6" transform="rotate(-90 333.5 325.6)">12</text>
<text x="340.8" y="325.6" transform="rotate(-90 340.8 325.6)">13</text>
<text x="348" y="325.6" transform="rotate(-90 348 325.6)">14</text>
<text x="355.3" y="325.6" transform="rotate(-90 355.3 325.6)">15</text>
<text x="362.6" y="325.6" transform="rotate(-90 362.6 325.6)">16</text>
<text x="369.9" y="325.6" transform="rotate(-90 369.9 325.6)">17</text>
<text x="377.2" y="325.6" transform="rotate(-90 377.2 325.6)">18</text>
<text x="384.5" y="325.6" transform="rotate(-90 384.5 325.6)">19</text>
<text x="391.8" y="325.6" transform="rotate(-90 391.8 325.6)">20</text>
</g>
<g font-size="6.3" fill="#000080">
<text x="694.3" y="204" transform="rotate(-90 694.3 204)">2.2KΩ,±5%</text>
<text x="716.2" y="204" transform="rotate(-90 716.2 204)">2.2KΩ,±5%</text>
<text x="738" y="204" transform="rotate(-90 738 204)">2.2KΩ,±5%</text>
<text x="759.9" y="204" transform="rotate(-90 759.9 204)">2.2KΩ,±5%</text>
<text x="781.8" y="204" transform="rotate(-90 781.8 204)">2.2KΩ,±5%</text>
<text x="690.7" y="265.9" transform="rotate(90 690.7 265.9)">2.2KΩ,±5</text>
<text x="712.6" y="265.9" transform="rotate(90 712.6 265.9)">2.2KΩ,±5</text>
<text x="734.5" y="265.9" transform="rotate(90 734.5 265.9)">2.2KΩ,±5</text>
<text x="756.3" y="265.9" transform="rotate(90 756.3 265.9)">2.2KΩ,±5</text>
<text x="778.2" y="265.9" transform="rotate(90 778.2 265.9)">2.2KΩ,±5%</text>
<text x="690.7" y="292.3" transform="rotate(90 690.7 292.3)">%</text>
<text x="712.6" y="292.3" transform="rotate(90 712.6 292.3)">%</text>
<text x="734.5" y="292.3" transform="rotate(90 734.5 292.3)">%</text>
<text x="756.3" y="292.3" transform="rotate(90 756.3 292.3)">%</text>
<text x="694.3" y="356.9" transform="rotate(-90 694.3 356.9)">2.2KΩ,±5%</text>
<text x="716.2" y="356.9" transform="rotate(-90 716.2 356.9)">2.2KΩ,±5%</text>
<text x="738" y="356.9" transform="rotate(-90 738 356.9)">2.2KΩ,±5%</text>
<text x="759.9" y="356.9" transform="rotate(-90 759.9 356.9)">2.2KΩ,±5%</text>
<text x="690.7" y="411.6" transform="rotate(90 690.7 411.6)">2.2KΩ,±5</text>
<text x="712.6" y="411.6" transform="rotate(90 712.6 411.6)">2.2KΩ,±5</text>
<text x="734.5" y="411.6" transform="rotate(90 734.5 411.6)">2.2KΩ,±5</text>
<text x="756.3" y="411.6" transform="rotate(90 756.3 411.6)">2.2KΩ,±5%</text>
<text x="690.7" y="438" transform="rotate(90 690.7 438)">%</text>
<text x="712.6" y="438" transform="rotate(90 712.6 438)">%</text>
<text x="734.5" y="438" transform="rotate(90 734.5 438)">%</text>
</g>
</svg>
